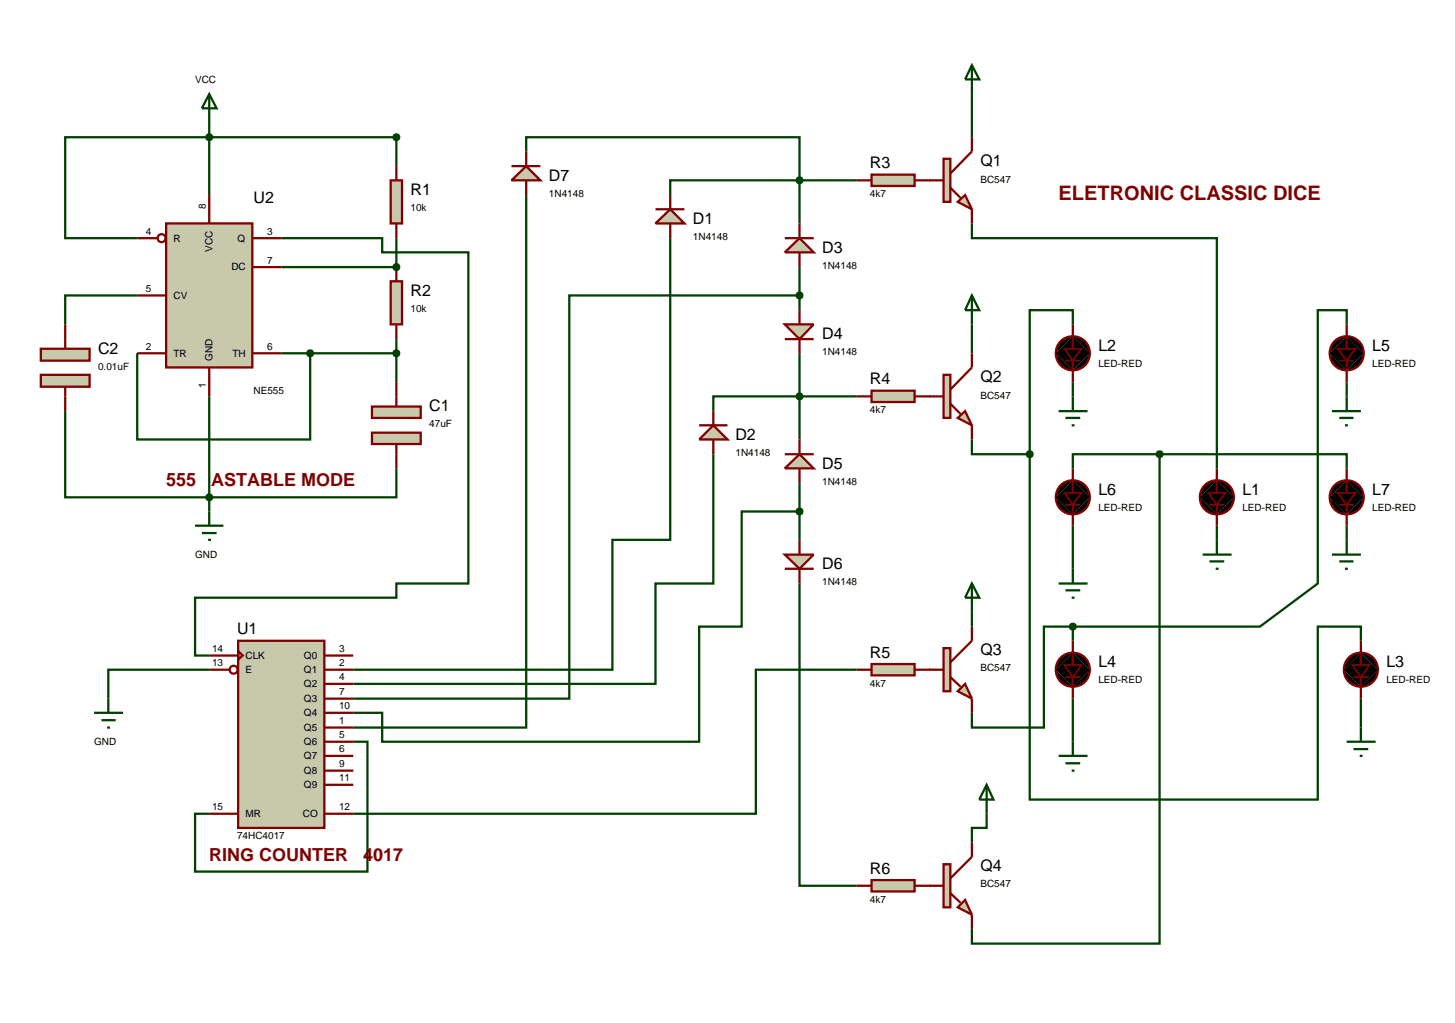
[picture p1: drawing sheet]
<svg xmlns="http://www.w3.org/2000/svg" width="257mm" height="180mm" viewBox="0 0 257 180" stroke-linecap="round" stroke-linejoin="round" font-family="sans-serif">
<g fill="none" stroke="#004000" stroke-width=".4">
<path d="M171.4 16.6v7.6M36.9 21.7v12.7M69.9 29.3v-5.1h-58.4v17.8h12.7M92.8 34.4v93.9h-30.5M92.8 26.7v-2.5h48.2v7.6M141 31.8h-22.8v2.6M141 31.8v7.6M141 31.8h10.1M171.4 39.4v2.6h43.2v40.6M24.2 52.1h-12.7v5.1M49.6 42h17.8v2.5h15.2v58.4h-12.7v2.5h-35.5v10.2h2.5M69.9 42v5.1h-20.3"/>
<path d="M69.9 59.8v7.6M118.2 42v53.2h-10.2v22.9h-45.7M141 52.1h-40.6v71.1h-38.1M141 47.1v7.6M171.4 57.2v5.1M189.2 57.2v-2.5h-7.6v25.4M237.5 57.2v-2.5h-5.1v48.2l-10.2 7.6h-33M11.5 72.5v15.2h58.4v-5.1M24.2 62.3v15.2h30.5v-15.2M36.9 69.9v20.3M49.6 62.3h20.3M141 62.3v15.2"/>
<path d="M151.1 69.9h-25.3v2.6M171.4 77.5v2.6h10.2M189.2 67.4v2.5M237.5 67.4v2.5M125.8 80.1v22.8h-10.2v17.7h-53.3M141 90.2h-10.2v20.3h-7.5v20.3h-55.9v-5.1h-5.1M141 85.2v10M181.6 80.1v60.9h50.8v-30.5h7.6v2.5M189.2 92.7v7.6M204.5 80.1h-15.3v2.5M204.5 80.1v86.3h-33.1v-2.6M204.5 80.1h33v2.5"/>
<path d="M214.6 92.7v2.5M237.5 92.7v2.5M36.9 118.1h-17.8v5.1M141 102.9v53.3h10.1M151.1 118.1h-17.8v25.4h-71M171.4 107.9v2.6M189.2 110.5h-5.1v17.8h-12.7v-2.6M189.2 110.5v2.5M62.3 130.8h2.5v22.9h-30.4v-10.2h2.5M189.2 123.2v7.6M240 123.2v5.1M174 143.5v2.5h-2.6v2.6"/>
</g>
<path d="M42 113h15.2v33h-15.2z" fill="#c8c8aa" stroke="#800000" stroke-width=".4"/>
<g fill="none" stroke="#800000" stroke-width=".4">
<path d="M36.9 115.6h5.1M36.9 118.1h3.6M42 114.8l.8 .8-.8 .7zM57.2 115.6h5.1M57.2 118.1h5.1M57.2 120.6h5.1M57.2 123.2h5.1M57.2 125.7h5.1M57.2 128.3h5.1M57.2 130.8h5.1M57.2 133.3h5.1M57.2 135.9h5.1"/>
<path d="M57.2 138.4h5.1M36.9 143.5h5.1M57.2 143.5h5.1"/>
<circle cx="41.2" cy="118.1" r=".7"/>
</g>
<path d="M29.3 39.4h15.2v25.4h-15.2z" fill="#c8c8aa" stroke="#800000" stroke-width=".4"/>
<g fill="none" stroke="#800000" stroke-width=".4">
<path d="M36.9 34.4v5M24.2 42h3.6M24.2 52.1h5.1M44.5 42h5.1M44.5 47.1h5.1M24.2 62.3h5.1M36.9 64.8v5.1M44.5 62.3h5.1"/>
<circle cx="28.5" cy="42" r=".7"/>
</g>
<path d="M36.9 16.6l1.3 2.5h-2.6zM36.9 16.6v5.1M34.4 92.7h5M35.6 94h2.6M36.7 95.2h.5M36.9 90.2v2.5" fill="none" stroke="#004000" stroke-width=".4"/>
<path d="M68.9 31.8h2v7.6h-2z" fill="#c8c8aa" stroke="#800000" stroke-width=".4"/>
<path d="M69.9 29.3v2.5M69.9 39.4v2.6" fill="none" stroke="#800000" stroke-width=".4"/>
<path d="M68.9 49.6h2v7.6h-2z" fill="#c8c8aa" stroke="#800000" stroke-width=".4"/>
<path d="M69.9 47.1v2.5M69.9 57.2v2.6" fill="none" stroke="#800000" stroke-width=".4"/>
<g fill="#c8c8aa" stroke="#800000" stroke-width=".4">
<path d="M65.6 71.7h8.6v2h-8.6z"/>
<path d="M65.6 76.3h8.6v2h-8.6z"/>
</g>
<path d="M69.9 67.4v4.3M69.9 78.3v4.3" fill="none" stroke="#800000" stroke-width=".4"/>
<path d="M36.5 23.9l.4-.2-.5 .5zM36.9 23.7l.3 .1 .2 .4zM37.4 24.2l-.1 .3-.4 .2zM36.4 24.2l.5 .5-.4-.2z" fill="#004000" stroke="#004000" stroke-width=".4"/>
<path d="M36.4 24.2l.5-.5 .5 .5-.5 .5z" fill="#004000"/>
<path d="M36.5 87.4l.4-.2-.5 .5zM36.9 87.2l.3 .1 .2 .4zM37.4 87.7l-.1 .3-.4 .2zM36.4 87.7l.5 .5-.4-.2z" fill="#004000" stroke="#004000" stroke-width=".4"/>
<path d="M36.4 87.7l.5-.5 .5 .5-.5 .5z" fill="#004000"/>
<g fill="#c8c8aa" stroke="#800000" stroke-width=".4">
<path d="M7.2 61.5h8.6v2.1h-8.6z"/>
<path d="M7.2 66.1h8.6v2.1h-8.6z"/>
</g>
<path d="M11.5 57.2v4.3M11.5 68.2v4.3" fill="none" stroke="#800000" stroke-width=".4"/>
<path d="M69.5 46.8l.4-.2-.5 .5zM69.9 46.6l.4 .2 .1 .3zM69.9 47.6l.5-.5-.1 .3zM69.4 47.1l.5 .5-.3-.1z" fill="#004000" stroke="#004000" stroke-width=".4"/>
<path d="M69.9 46.6l.5 .5-.5 .5-.5-.5z" fill="#004000"/>
<path d="M69.5 62l.4-.2-.5 .5zM69.9 61.8l.4 .2 .1 .3zM70.4 62.3l-.1 .3-.4 .2zM69.4 62.3l.5 .5-.4-.2z" fill="#004000" stroke="#004000" stroke-width=".4"/>
<path d="M69.4 62.3l.5-.5 .5 .5-.5 .5z" fill="#004000"/>
<path d="M54.3 62l.4-.2-.5 .5zM54.7 61.8l.3 .1 .2 .4zM55.2 62.3l-.2 .4-.3 .1zM54.2 62.3l.5 .5-.4-.2z" fill="#004000" stroke="#004000" stroke-width=".4"/>
<path d="M54.2 62.3l.5-.5 .5 .5-.5 .5z" fill="#004000"/>
<path d="M69.5 23.9l.4-.2-.5 .5zM69.9 23.7l.4 .2 .1 .3zM70.4 24.2l-.1 .3-.4 .2zM69.4 24.2l.5 .5-.4-.2z" fill="#004000" stroke="#004000" stroke-width=".4"/>
<path d="M69.4 24.2l.5-.5 .5 .5-.5 .5z" fill="#004000"/>
<g fill="#000" stroke="#800000" stroke-width=".4">
<path d="M186.8 60.4a2.97 2.97 0 0 1 2.4-1.1l-3 3 .1-.7zM189.2 59.3a2.95 2.95 0 0 1 3 3zM192.2 62.3a2.95 2.95 0 0 1-3 3zM186.2 62.3l3 3a2.95 2.95 0 0 1-3-3z"/>
<path d="M235.1 60.4a2.97 2.97 0 0 1 2.4-1.1l-3 3 .1-.7zM237.5 59.3a2.95 2.95 0 0 1 3 3zM240.5 62.3a2.95 2.95 0 0 1-3 3zM234.5 62.3l3 3a2.95 2.95 0 0 1-3-3z"/>
<path d="M186.8 85.8a2.97 2.97 0 0 1 2.4-1.1l-3 3 .1-.7zM189.2 84.7a2.95 2.95 0 0 1 3 3zM192.2 87.7a2.95 2.95 0 0 1-3 3zM186.2 87.7l3 3a2.95 2.95 0 0 1-3-3z"/>
<path d="M212.2 85.8a2.97 2.97 0 0 1 2.4-1.1l-3 3 .1-.7zM214.6 84.7a2.95 2.95 0 0 1 3 3zM217.6 87.7a2.95 2.95 0 0 1-3 3zM211.6 87.7l3 3a2.95 2.95 0 0 1-3-3z"/>
<path d="M235.1 85.8a2.97 2.97 0 0 1 2.4-1.1l-3 3 .1-.7zM237.5 84.7a2.95 2.95 0 0 1 3 3zM240.5 87.7a2.95 2.95 0 0 1-3 3zM234.5 87.7l3 3a2.95 2.95 0 0 1-3-3z"/>
<path d="M186.8 116.2a2.97 2.97 0 0 1 2.4-1.1l-3 3 .1-.7zM189.2 115.1a2.95 2.95 0 0 1 3 3zM192.2 118.1a2.95 2.95 0 0 1-3 3zM186.2 118.1l3 3a2.95 2.95 0 0 1-3-3z"/>
<path d="M237.6 116.2a2.97 2.97 0 0 1 2.4-1.1l-3 3 .1-.7zM240 115.1a2.95 2.95 0 0 1 3 3zM243 118.1a2.95 2.95 0 0 1-3 3zM237 118.1l3 3a2.95 2.95 0 0 1-3-3z"/>
</g>
<path d="M186.2 62.3l3-3 3 3-3 3zM234.5 62.3l3-3 3 3-3 3zM186.2 87.7l3-3 3 3-3 3zM211.6 87.7l3-3 3 3-3 3zM234.5 87.7l3-3 3 3-3 3zM186.2 118.1l3-3 3 3-3 3zM237 118.1l3-3 3 3-3 3z" fill="#000"/>
<path d="M187.9 63.6h2.6M236.2 63.6h2.5M187.9 89h2.6M213.3 89h2.6M236.2 89h2.5M187.9 119.4h2.6M238.7 119.4h2.6" fill="none" stroke="#800000" stroke-width=".3"/>
<g fill="none" stroke="#800000" stroke-width=".4">
<path d="M189.2 57.2v4.3M237.5 57.2v4.3M189.2 63.6v3.8M237.5 63.6v3.8M189.2 82.6v4.3M189.2 89v3.7M214.6 82.6v4.3M214.6 89v3.7M237.5 82.6v4.3M237.5 89v3.7M189.2 113v4.3M189.2 119.4v3.8"/>
<path d="M240 113v4.3M240 119.4v3.8"/>
</g>
<path d="M187.7 61.5h3l-1.5 2.1zM235.9 61.5h3.1l-1.5 2.1zM187.7 86.9h3l-1.5 2.1zM213.1 86.9h3l-1.5 2.1zM235.9 86.9h3.1l-1.5 2.1zM187.7 117.3h3l-1.5 2.1zM238.5 117.3h3l-1.5 2.1z" fill="#000" stroke="#800000" stroke-width=".3"/>
<g fill="#c8c8aa" stroke="#800000" stroke-width=".4">
<path d="M168.9 35.6l1.3-1.2 1.2 2.5z"/>
<path d="M166.4 28h1.2v7.6h-1.2z"/>
</g>
<path d="M163.8 31.8h2.6M167.6 33.1l1.8 1.8M171.4 24.2v2.5l-3.8 3.9M171.4 36.9v2.5" fill="none" stroke="#800000" stroke-width=".4"/>
<g fill="#c8c8aa" stroke="#800000" stroke-width=".4">
<path d="M168.9 73.7l1.3-1.2 1.2 2.5z"/>
<path d="M166.4 66.1h1.2v7.6h-1.2z"/>
</g>
<path d="M163.8 69.9h2.6M167.6 71.2l1.8 1.8M171.4 62.3v2.5l-3.8 3.9M171.4 75v2.5" fill="none" stroke="#800000" stroke-width=".4"/>
<g fill="#c8c8aa" stroke="#800000" stroke-width=".4">
<path d="M168.9 121.9l1.3-1.3 1.2 2.6z"/>
<path d="M166.4 114.3h1.2v7.6h-1.2z"/>
</g>
<path d="M163.8 118.1h2.6M167.6 119.4l1.8 1.7M171.4 110.5v2.5l-3.8 3.8M171.4 123.2v2.5" fill="none" stroke="#800000" stroke-width=".4"/>
<g fill="#c8c8aa" stroke="#800000" stroke-width=".4">
<path d="M170.2 158.7l1.2 2.6-2.5-1.3z"/>
<path d="M166.4 152.4h1.2v7.6h-1.2z"/>
</g>
<path d="M163.8 156.2h2.6M167.6 157.5l1.8 1.7M171.4 148.6v2.5l-3.8 3.8M171.4 161.3v2.5" fill="none" stroke="#800000" stroke-width=".4"/>
<path d="M153.7 30.8h7.6v2h-7.6z" fill="#c8c8aa" stroke="#800000" stroke-width=".4"/>
<path d="M151.1 31.8h2.6M161.3 31.8h2.5" fill="none" stroke="#800000" stroke-width=".4"/>
<path d="M153.7 68.9h7.6v2h-7.6z" fill="#c8c8aa" stroke="#800000" stroke-width=".4"/>
<path d="M151.1 69.9h2.6M161.3 69.9h2.5" fill="none" stroke="#800000" stroke-width=".4"/>
<path d="M153.7 117.1h7.6v2h-7.6z" fill="#c8c8aa" stroke="#800000" stroke-width=".4"/>
<path d="M151.1 118.1h2.6M161.3 118.1h2.5" fill="none" stroke="#800000" stroke-width=".4"/>
<path d="M153.7 155.2h7.6v2h-7.6z" fill="#c8c8aa" stroke="#800000" stroke-width=".4"/>
<path d="M151.1 156.2h2.6M161.3 156.2h2.5" fill="none" stroke="#800000" stroke-width=".4"/>
<path d="M181.2 79.8l.4-.2-.5 .5zM181.6 79.6l.4 .2 .1 .3zM181.6 80.6l.5-.5-.1 .3zM181.1 80.1l.5 .5-.3-.1z" fill="#004000" stroke="#004000" stroke-width=".4"/>
<path d="M181.1 80.1l.5-.5 .5 .5-.5 .5z" fill="#004000"/>
<g fill="none" stroke="#004000" stroke-width=".4">
<path d="M171.4 11.5l1.3 2.5h-2.5zM171.4 11.5v5.1M171.4 52.1l1.3 2.6h-2.5zM171.4 52.1v5.1M186.7 72.5h5.1M187.9 73.7h2.6M189 75h.5M189.2 69.9v2.6M234.9 72.5h5.1M236.2 73.7h2.5M237.2 75h.5M237.5 69.9v2.6"/>
<path d="M212.1 97.8h5.1M213.3 99h2.6M214.6 95.2v2.6M234.9 97.8h5.1M236.2 99h2.5M237.5 95.2v2.6M171.4 102.9l1.3 2.5h-2.5zM171.4 102.9v5M186.7 102.9h5.1M187.9 104.1h2.6M189 105.4h.5M189.2 100.3v2.6"/>
<path d="M214.4 100.3h.5M237.2 100.3h.5M16.6 125.7h5.1M17.9 127h2.5M18.9 128.3h.5M19.1 123.2v2.5M174 138.4l1.2 2.6h-2.5zM174 138.4v5.1M186.7 133.3h5.1M187.9 134.6h2.6M189 135.9h.5M189.2 130.8v2.5"/>
<path d="M237.5 130.8h5.1M238.7 132.1h2.6M239.8 133.3h.5M240 128.3v2.5"/>
</g>
<path d="M188.9 110.1l.3-.1-.5 .5zM189.2 110l.4 .2 .1 .3zM189.7 110.5l-.1 .3-.4 .2zM188.7 110.5l.5 .5-.4-.2z" fill="#004000" stroke="#004000" stroke-width=".4"/>
<path d="M189.2 110l.5 .5-.5 .5-.5-.5z" fill="#004000"/>
<path d="M204.1 79.8l.4-.2-.5 .5zM204.5 79.6l.4 .2 .1 .3zM204.5 80.6l.5-.5-.1 .3zM204 80.1l.5 .5-.4-.2z" fill="#004000" stroke="#004000" stroke-width=".4"/>
<path d="M204.5 79.6l.5 .5-.5 .5-.5-.5z" fill="#004000"/>
<path d="M115.6 39.4l2.6-2.5 2.5 2.5z" fill="#c8c8aa" stroke="#800000" stroke-width=".4"/>
<path d="M115.6 36.9h5.1M118.2 34.4v2.5M118.2 39.4v2.6" fill="none" stroke="#800000" stroke-width=".4"/>
<path d="M125.8 75l2.5 2.5h-5z" fill="#c8c8aa" stroke="#800000" stroke-width=".4"/>
<path d="M123.3 75h5M125.8 72.5v2.5M125.8 77.5v2.6" fill="none" stroke="#800000" stroke-width=".4"/>
<path d="M138.4 44.5l2.6-2.5 2.5 2.5z" fill="#c8c8aa" stroke="#800000" stroke-width=".4"/>
<path d="M141 39.4v2.6M138.4 42h5.1M141 44.5v2.6" fill="none" stroke="#800000" stroke-width=".4"/>
<path d="M138.4 57.2h5.1l-2.5 2.6z" fill="#c8c8aa" stroke="#800000" stroke-width=".4"/>
<path d="M138.4 59.8h5.1M141 54.7v2.5M141 59.8v2.5" fill="none" stroke="#800000" stroke-width=".4"/>
<path d="M140.7 51.7l.3-.1-.5 .5zM141 51.6l.4 .2 .1 .3zM141.5 52.1l-.1 .3-.4 .2zM140.5 52.1l.5 .5-.4-.2z" fill="#004000" stroke="#004000" stroke-width=".4"/>
<path d="M140.5 52.1l.5-.5 .5 .5-.5 .5z" fill="#004000"/>
<path d="M138.4 82.6l2.6-2.5 2.5 2.5z" fill="#c8c8aa" stroke="#800000" stroke-width=".4"/>
<path d="M141 77.5v2.6M138.4 80.1h5.1M141 82.6v2.6" fill="none" stroke="#800000" stroke-width=".4"/>
<path d="M138.4 97.8h5.1l-2.5 2.5z" fill="#c8c8aa" stroke="#800000" stroke-width=".4"/>
<path d="M141 95.2v2.6M138.4 100.3h5.1M141 100.3v2.6" fill="none" stroke="#800000" stroke-width=".4"/>
<path d="M140.7 89.8l.3-.1-.5 .5zM141 89.7l.4 .2 .1 .3zM141.5 90.2l-.2 .4-.3 .1zM140.5 90.2l.5 .5-.3-.1z" fill="#004000" stroke="#004000" stroke-width=".4"/>
<path d="M140.5 90.2l.5-.5 .5 .5-.5 .5z" fill="#004000"/>
<path d="M140.7 31.4l.3-.1-.5 .5zM141 31.3l.4 .2 .1 .3zM141.5 31.8l-.1 .3-.4 .2zM140.5 31.8l.5 .5-.4-.2z" fill="#004000" stroke="#004000" stroke-width=".4"/>
<path d="M141 31.3l.5 .5-.5 .5-.5-.5z" fill="#004000"/>
<path d="M90.2 31.8l2.6-2.5 2.5 2.5z" fill="#c8c8aa" stroke="#800000" stroke-width=".4"/>
<path d="M90.2 29.3h5.1M92.8 26.7v2.6M92.8 31.8v2.6" fill="none" stroke="#800000" stroke-width=".4"/>
<path d="M140.7 69.5l.3-.1-.5 .5zM141 69.4l.4 .2 .1 .3zM141.5 69.9l-.1 .3-.4 .2zM140.5 69.9l.5 .5-.3-.1z" fill="#004000" stroke="#004000" stroke-width=".4"/>
<path d="M141 69.4l.5 .5-.5 .5-.5-.5z" fill="#004000"/>
<text font-size="3.5" fill="#800000" x="186.7" y="35.3">ELETRONIC CLASSIC DICE</text>
<g font-size="3.2" fill="#800000">
<text x="29.3" y="85.8">555</text>
<text x="37.2" y="85.8">ASTABLE MODE</text>
<text x="36.9" y="151.8">RING COUNTER</text>
<text x="64.1" y="151.8">4017</text>
</g>
<g font-size="2.8">
<text x="153.4" y="29.7">R3</text>
<text x="172.9" y="29.3">Q1</text>
<text x="44.7" y="35.8">U2</text>
<text x="72.4" y="34.4">R1</text>
<text x="96.8" y="31.9">D7</text>
<text x="122.2" y="39.5">D1</text>
<text x="145" y="44.6">D3</text>
<text x="72.4" y="52.2">R2</text>
<text x="145" y="59.8">D4</text>
<text x="17.3" y="62.4">C2</text>
<text x="193.7" y="61.9">L2</text>
<text x="242" y="61.9">L5</text>
<text x="153.4" y="67.8">R4</text>
<text x="172.9" y="67.4">Q2</text>
<text x="75.7" y="72.5">C1</text>
<text x="129.7" y="77.6">D2</text>
<text x="145" y="82.7">D5</text>
<text x="193.7" y="87.3">L6</text>
<text x="219.1" y="87.3">L1</text>
<text x="242" y="87.3">L7</text>
<text x="145" y="100.4">D6</text>
<text x="41.8" y="111.9">U1</text>
<text x="153.4" y="116">R5</text>
<text x="172.9" y="115.6">Q3</text>
<text x="193.7" y="117.6">L4</text>
<text x="244.5" y="117.6">L3</text>
<text x="153.4" y="154.1">R6</text>
<text x="172.9" y="153.7">Q4</text>
</g>
<g font-size="1.8">
<text x="34.4" y="14.6">VCC</text>
<text x="96.8" y="34.7">1N4148</text>
<text x="153.4" y="34.8">4k7</text>
<text x="172.9" y="32.2">BC547</text>
<text x="25.7" y="41.4">4</text>
<text x="36.3" y="36.9" transform="rotate(-90 36.3 36.9)">8</text>
<text x="47.1" y="41.4">3</text>
<text x="72.4" y="37.2">10k</text>
<text x="30.6" y="42.6">R</text>
<text x="37.5" y="44.4" transform="rotate(-90 37.5 44.4)">VCC</text>
<text x="40.8" y="47.7">DC</text>
<text x="41.9" y="42.6">Q</text>
<text x="47.1" y="46.5">7</text>
<text x="122.2" y="42.3">1N4148</text>
<text x="145" y="47.4">1N4148</text>
<text x="25.7" y="51.5">5</text>
<text x="30.6" y="52.7">CV</text>
<text x="72.4" y="55">10k</text>
<text x="17.3" y="65.2">0.01uF</text>
<text x="25.7" y="61.7">2</text>
<text x="30.6" y="62.9">TR</text>
<text x="37.5" y="63.6" transform="rotate(-90 37.5 63.6)">GND</text>
<text x="41" y="62.9">TH</text>
<text x="47.1" y="61.7">6</text>
<text x="145" y="62.6">1N4148</text>
<text x="193.7" y="64.7">LED-RED</text>
<text x="242" y="64.7">LED-RED</text>
<text x="36.3" y="68.4" transform="rotate(-90 36.3 68.4)">1</text>
<text x="44.7" y="69.4">NE555</text>
<text x="172.9" y="70.3">BC547</text>
<text x="75.7" y="75.3">47uF</text>
<text x="153.4" y="72.9">4k7</text>
<text x="129.7" y="80.4">1N4148</text>
<text x="145" y="85.5">1N4148</text>
<text x="193.7" y="90.1">LED-RED</text>
<text x="219.1" y="90.1">LED-RED</text>
<text x="242" y="90.1">LED-RED</text>
<text x="34.4" y="98.4">GND</text>
<text x="145" y="103.2">1N4148</text>
<text x="37.4" y="115">14</text>
<text x="37.4" y="117.5">13</text>
<text x="43.3" y="116.2">CLK</text>
<text x="43.3" y="118.7">E</text>
<text x="53.6" y="116.2">Q0</text>
<text x="53.6" y="118.7">Q1</text>
<text x="59.8" y="115">3</text>
<text x="59.8" y="117.5">2</text>
<text x="59.8" y="120">4</text>
<text x="172.9" y="118.4">BC547</text>
<text x="53.6" y="121.2">Q2</text>
<text x="53.6" y="123.8">Q3</text>
<text x="59.8" y="122.6">7</text>
<text x="59.8" y="125.1">10</text>
<text x="153.4" y="121.1">4k7</text>
<text x="193.7" y="120.4">LED-RED</text>
<text x="244.5" y="120.4">LED-RED</text>
<text x="16.6" y="131.4">GND</text>
<text x="53.6" y="126.3">Q4</text>
<text x="53.6" y="128.9">Q5</text>
<text x="53.6" y="131.4">Q6</text>
<text x="59.8" y="127.7">1</text>
<text x="59.8" y="130.2">5</text>
<text x="53.6" y="133.9">Q7</text>
<text x="53.6" y="136.5">Q8</text>
<text x="59.8" y="132.7">6</text>
<text x="59.8" y="135.3">9</text>
<text x="59.8" y="137.8">11</text>
<text x="37.4" y="142.9">15</text>
<text x="53.6" y="139">Q9</text>
<text x="59.8" y="142.9">12</text>
<text x="41.8" y="148">74HC4017</text>
<text x="43.3" y="144.1">MR</text>
<text x="53.4" y="144.1">CO</text>
<text x="153.4" y="159.2">4k7</text>
<text x="172.9" y="156.5">BC547</text>
</g>
</svg>
